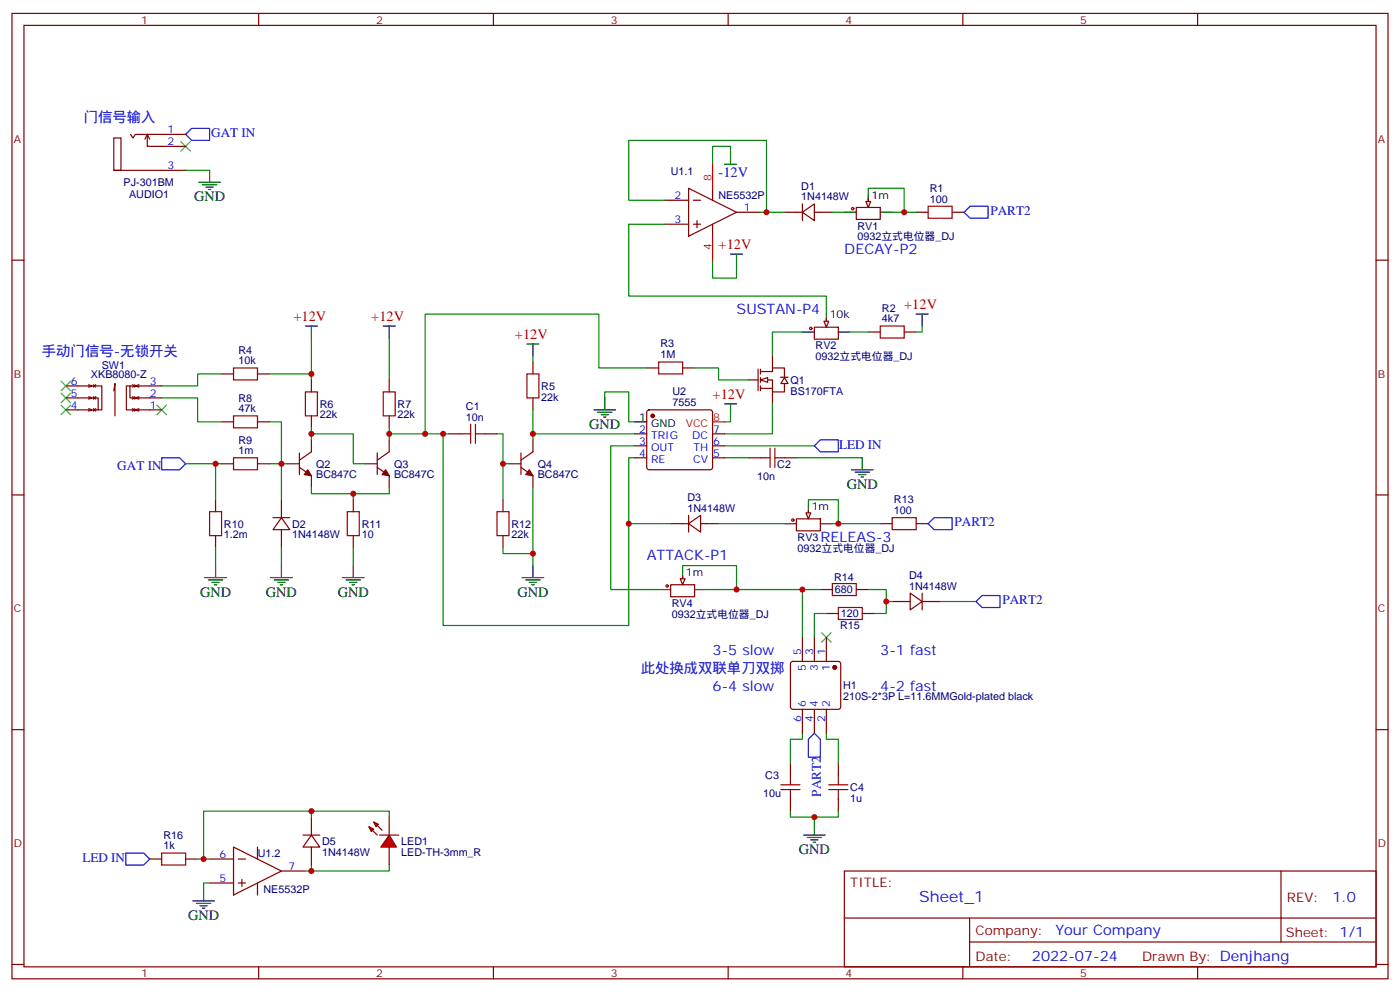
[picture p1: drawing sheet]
<svg xmlns="http://www.w3.org/2000/svg" width="412mm" height="292mm" viewBox="0 0 412 292" stroke-linecap="round" stroke-linejoin="round" font-family="sans-serif">
<g fill="none" stroke="#870000" stroke-width=".35">
<path d="M3.5 4h405.4v284.3h-405.4zM7.1 7.5h398.2v277.3h-398.2zM76.2 4v3.5M145.3 4v3.5M214.5 4v3.5M283.6 4v3.5M352.8 4v3.5M195.8 59h7M202.8 55.5l14.2 7-14.2 7.1zM204.3 59h2.1M209.9 55.5v3.5M3.5 76.6h3.6"/>
<path d="M195.8 66h7M204.3 66h2.1M205.3 65v2.1M209.9 66v3.6M217 62.5h7M405.3 76.6h3.6M220.5 111.9h2.8M223.3 108.7v6.4M224 111.9h3.5v3.5h3.6v-2.4M224 109.4h3.5v-1h3.6v2.8M224 108.7v1.4M224 111.2v1.4"/>
<path d="M224 113.7v1.4M224 114.4h3.5M227.5 104.8v3.6M227.5 115.4v3.6M229.9 111.1h2.3M231.1 111.2l1 1.8h-2.1zM3.5 145.8h3.6M405.3 145.8h3.6M3.5 214.9h3.6M405.3 214.9h3.6M248.7 256.5h156.6v28.3h-156.6zM377.3 256.6v20.8"/>
<path d="M248.7 270.4h156.5M285.6 277.4h119.6M285.6 270.4v14.1M3.5 284.1h3.6M76.2 284.8v3.5M145.3 284.8v3.5M214.5 284.8v3.5M283.6 284.8v3.5M352.8 284.8v3.5M405.3 284.1h3.6"/>
</g>
<path d="M215.2 44.9v-1.8h-5.3v5.3M209.9 76.6v5.3h7.1v-3.5" fill="none" stroke="#008700" stroke-width=".35"/>
<path d="M213.4 48.4h3.6M215.2 44.9v3.5M215.2 74.9h3.5M217 74.9v3.5" fill="none" stroke="#000" stroke-width=".35"/>
<path d="M209.9 48.4v7.1M209.9 69.6v7" fill="none" stroke="#f00" stroke-width=".35"/>
<path d="M224 111.9l2.1-.7v1.4z" fill="#fff" stroke="#870000" stroke-width=".35"/>
<path d="M54.7 50.2h7M213.4 131.3h26.5" fill="none" stroke="#008700" stroke-width=".35"/>
<g fill="none" stroke="#a10000" stroke-width=".35">
<path d="M135.8 127.8h2.8M138.6 125v5.6M140.1 125v5.6M140.1 127.8h2.8M224 134.8h2.8M226.8 132v5.7M228.2 132v5.7M228.2 134.8h2.9M230 231.1h5.7M230 232.6h5.7M232.8 228.3v2.8M232.8 232.6v2.8"/>
<path d="M244.1 231.1h5.7M244.1 232.6h5.7M246.9 228.3v2.8M246.9 232.6v2.8"/>
</g>
<g fill="none" stroke="#870000" stroke-width=".35">
<path d="M38.5 39.6l.7 1 .7-1h14.8M43.4 39.6v3.5h11.3M33.5 40.6h2.1v9.6h-2.1zM33.5 50.2h21.2M42.7 41l.7-1.4 .7 1.4M132.3 127.8h3.5M142.9 127.8h3.5M220.5 134.8h3.5M231.1 134.8h3.5M197.6 172.2h7v3.6h-7zM201.1 169.8v1.7M232.8 224.8v3.5"/>
<path d="M232.8 235.4v3.5M246.9 224.8v3.5M246.9 235.4v3.5"/>
</g>
<path d="M54.7 39.6l1.7-1.8h5.3v3.5h-5.3z" fill="none" stroke="#00f" stroke-width=".35"/>
<path d="M53.3 41.7l2.8 2.8M56.1 41.7l-2.8 2.8" fill="none" stroke="#3c3" stroke-width=".35"/>
<path d="M58.6 53.7h6.3M59.6 54.4h4.3M60.7 55.1h2.1M61.4 55.8h.7M61.7 50.2v3.5M194 173.6h3.6M201.1 168.3v3.6M204.6 173.6h3.5" fill="none" stroke="#000" stroke-width=".35"/>
<path d="M200.4 170.5h1.4l-.7 1.7z" fill="#f0f0f0" stroke="#870000" stroke-width=".35"/>
<circle cx="196.5" cy="172.6" r=".35" fill="none" stroke="#a10000" stroke-width=".35"/>
<path d="M231.1 154.2h3.5M238.1 148.9v3.6M241.7 154.2h3.5" fill="none" stroke="#000" stroke-width=".35"/>
<path d="M234.6 152.8h7.1v3.6h-7.1zM238.1 150.4v1.7" fill="none" stroke="#870000" stroke-width=".35"/>
<path d="M237.4 151.1h1.4l-.7 1.7z" fill="#f0f0f0" stroke="#870000" stroke-width=".35"/>
<circle cx="233.5" cy="153.2" r=".35" fill="none" stroke="#a10000" stroke-width=".35"/>
<path d="M236.4 97.8h3.5M243.4 92.5v3.5M246.9 97.8h3.6" fill="none" stroke="#000" stroke-width=".35"/>
<path d="M239.9 96.4h7v3.5h-7zM243.4 93.9v1.8" fill="none" stroke="#870000" stroke-width=".35"/>
<path d="M242.7 94.6h1.4l-.7 1.8z" fill="#f0f0f0" stroke="#870000" stroke-width=".35"/>
<circle cx="238.8" cy="96.7" r=".35" fill="none" stroke="#a10000" stroke-width=".35"/>
<path d="M255.8 57.2v3.5M248.7 62.5h3.5M259.3 62.5h3.5" fill="none" stroke="#000" stroke-width=".35"/>
<path d="M255.8 58.6v1.8M252.2 61.1h7.1v3.5h-7.1z" fill="none" stroke="#870000" stroke-width=".35"/>
<path d="M255.1 59.3h1.4l-.7 1.8z" fill="#f0f0f0" stroke="#870000" stroke-width=".35"/>
<g fill="none" stroke="#a10000" stroke-width=".35">
<path d="M273.4 60.7h7.1v3.6h-7.1zM259.3 96h7v3.6h-7zM68.8 108.4h7v3.5h-7zM90 115.4h3.5v7.1h-3.5zM112.9 115.4h3.5v7.1h-3.5zM155.2 110.1h3.5v7.1h-3.5zM194 106.6h7.1v3.5h-7.1zM68.8 122.5h7v3.5h-7zM68.8 134.8h7v3.6h-7zM61.7 150.7h3.6v7.1h-3.6zM102.3 150.7h3.5v7.1h-3.5zM146.4 150.7h3.5v7.1h-3.5z"/>
<path d="M262.8 152.5h7.1v3.5h-7.1zM245.2 171.9h7v3.5h-7zM246.9 178.9h7.1v3.6h-7.1zM47.6 251.2h7.1v3.6h-7.1z"/>
<circle cx="251.2" cy="61.5" r=".35"/>
</g>
<g fill="none" stroke="#870000" stroke-width=".35">
<path d="M231.1 62.5h5.3M236.4 62.5l3.5-2.5v5zM236.4 60v5M239.9 62.5h5.3M269.9 62.5h3.5M280.5 62.5h3.5M255.8 97.8h3.5M266.3 97.8h3.6M65.3 110.1h3.5M75.8 110.1h3.6M91.7 111.9v3.5M114.7 111.9v3.5"/>
<path d="M157 106.6v3.5M157 117.2v3.5M190.5 108.4h3.5M201.1 108.4h3.5M65.3 124.2h3.5M65.3 136.6h3.5M75.8 124.2h3.6M75.8 136.6h3.6M84.7 136.6h3.5M88.2 137.7l3.5 2.4v3.6M88.2 133.4v6.4M91.7 122.5v3.5"/>
<path d="M91.7 129.5v3.6l-3.5 2.4M107.6 136.6h3.5M111.1 137.7l3.6 2.4v3.6M111.1 133.4v6.4M114.7 122.5v3.5M114.7 129.5v3.6l-3.6 2.4M149.9 136.6h3.6M153.5 137.7l3.5 2.4v3.6M153.5 133.4v6.4M157 129.5v3.6l-3.5 2.4M187 127.8h3.5M187 131.3h3.5"/>
<path d="M187 134.8h3.5M190.7 120.9l.5-.2h18l.5 .2 .2 .5v16.3l-.2 .5-.5 .2h-18l-.5-.3-.2-.4v-16.3zM209.9 127.8h3.5M209.9 131.3h3.5M209.9 134.8h3.5M63.5 147.2v3.5M63.5 157.8v3.5M80.4 152.5h5M82.9 152.5l2.5 3.5h-5zM82.9 147.2v5.3M82.9 156v5.3M104.1 147.2v3.5"/>
<path d="M104.1 157.8v3.5M148.2 147.2v3.5M148.2 157.8v3.5M197.6 154.2h5.2M202.8 154.2l3.6-2.4v4.9zM202.8 151.8v4.9M206.4 154.2h5.3M259.3 154.2h3.5M269.9 154.2h3.5M241.7 173.6h3.5M252.2 173.6h3.6M262.8 177.2h5.3"/>
<path d="M268.1 174.7l3.5 2.5-3.5 2.4zM271.6 177.2h5.3M271.6 174.7v4.9M243.4 180.7h3.5M254 180.7h3.5M44.1 253h3.5M54.7 253h3.5M61.7 253h7.1M68.8 249.5l14.1 7-14.1 7.1zM70.2 253h2.1M71.3 259v2.1M75.8 249.5v3.5"/>
<path d="M82.9 256.5h7.1M89.3 246h4.9M91.7 246l2.5 3.5h-4.9zM91.7 240.7v5.3M91.7 249.5v5.3M61.7 260.1h7.1M70.2 260.1h2.1M75.8 260.1v3.5"/>
</g>
<g fill="#870000" stroke="#870000" stroke-width=".35">
<path d="M155.9 138.4l1.1 1.7-2.1-.3z"/>
<path d="M113.6 138.4l1.1 1.7-2.2-.3z"/>
<path d="M90.7 138.4l1 1.7-2.1-.3z"/>
<circle cx="192.3" cy="122.5" r=".53"/>
</g>
<path d="M284 62.5l1.8-1.8h5.2v3.6h-5.2zM47.6 134.8h5.3l1.8 1.8-1.8 1.8h-5.3zM239.9 131.3l1.8-1.8h5.2v3.6h-5.2zM273.4 154.2l1.8-1.7h5.3v3.5h-5.3zM287.5 177.2l1.8-1.8h5.3v3.5h-5.3zM239.9 216l1.8 1.7v5.3h-3.6v-5.3z" fill="none" stroke="#00f" stroke-width=".35"/>
<path d="M242 186.3l2.8 2.9M244.8 186.3l-2.8 2.9" fill="none" stroke="#3c3" stroke-width=".35"/>
<g fill="none" stroke="#008700" stroke-width=".35">
<path d="M195.8 59h-10.6v-17.7h40.6v21.2h5.3M255.8 57.2v-1.7h10.5v7M195.8 66h-10.6v21.2h58.2v5.3M224 62.5h1.8M245.2 62.5h3.5M262.8 62.5h7.1M91.7 99.6v12.3M114.7 99.6v12.3M236.4 97.8h-8.9v7M250.5 97.8h5.3M271.6 96v1.8h-1.7M79.4 110.1h12.3"/>
<path d="M157 104.8v1.8M178.2 117.2v-1.8h7v8.8h1.8M190.5 108.4h-14.1v-15.9h-51.2v35.3M204.6 108.4h7.1v3.5h8.8M227.5 119v8.8h-14.1M54.7 136.6h8.8M65.3 136.6h-1.8v10.6M79.4 124.2h3.5v12.4h1.8M79.4 136.6h3.5v10.6M91.7 127.8h12.4v8.8h3.5M91.7 126v3.5M114.7 126v3.5"/>
<path d="M114.7 127.8h17.6M130.5 127.8v56.4h54.7v-30M146.4 127.8h1.8v8.8h1.7M148.2 136.6v10.6M157 120.7v8.8M157 127.8h30M187 134.8h-1.8v19.4h12.4M187 131.3h-7.1v42.3h14.1M213.4 134.8h7.1M215.2 122.5v1.7h-1.8M234.6 134.8h19.4M91.7 143.7v1.7h23v-1.7"/>
<path d="M104.1 145.4v1.8M157 143.7v19.4M211.7 154.2h19.4M238.1 148.9v-1.7h8.8v7h-1.7M246.9 154.2h12.4M63.5 161.3v5.3M82.9 161.3v5.3M104.1 161.3v5.3M148.2 161.3v1.8h8.8v3.5M201.1 168.3v-1.7h15.9v7h-8.9M217 173.6h19.4M241.7 173.6h-5.3v14.1"/>
<path d="M255.8 173.6h5.3v7.1h-3.6M261.1 177.2h1.7M276.9 177.2h10.6M243.4 180.7h-3.5v7M236.4 216v1.7h-3.6v7.1M243.4 216v1.7h3.5v7.1M232.8 238.9v1.8h14.1v-1.8M239.9 240.7v1.7"/>
</g>
<g fill="none" stroke="#000" stroke-width=".35">
<path d="M90 96h3.5M91.7 96v3.6M112.9 96h3.5M114.7 96v3.6M269.9 92.5h3.5M271.6 92.5v3.5M155.2 101.3h3.5M157 101.3v3.5M178.2 117.2v3.5M213.4 119h3.6M215.2 119v3.5M175 120.7h6.3"/>
<path d="M176 121.4h4.3M177.1 122.1h2.1M177.8 122.8h.7M187 124.2h3.5M250.8 138.4h6.4M251.9 139.1h4.2M252.9 139.8h2.2M254 134.8v3.6M253.6 140.5h.8M60.3 170.1h6.4M61.4 170.8h4.2M62.4 171.5h2.2"/>
<path d="M63.1 172.2h.8M63.5 166.6v3.5M79.7 170.1h6.4M80.8 170.8h4.2M81.8 171.5h2.2M82.5 172.2h.8M82.9 166.6v3.5M100.9 170.1h6.3M102 170.8h4.2M103 171.5h2.1M103.7 172.2h.7M104.1 166.6v3.5"/>
<path d="M153.8 170.1h6.4M154.9 170.8h4.2M155.9 171.5h2.1M156.6 172.2h.7M157 166.6v3.5M236.7 246h6.4M237.8 246.7h4.2M238.8 247.4h2.1M239.5 248.1h.7M239.9 242.4v3.6"/>
</g>
<path d="M209.9 124.2h3.5" fill="none" stroke="#f00" stroke-width=".35"/>
<g fill="#f00" stroke="#870000" stroke-width=".35">
<path d="M114.7 246l2.1 3.5h-4.6z"/>
<path d="M111.8 246h5.7z"/>
</g>
<g fill="#870000" stroke="#870000" stroke-width=".35">
<path d="M109.7 244.5l1.4 1.5z"/>
<path d="M111.1 243.1l1.4 1.4z"/>
</g>
<g fill="#f00" stroke="#870000" stroke-width=".35">
<path d="M108.7 243.5l1.4 .7-.7 .7z"/>
<path d="M110.1 242.1l1.4 .7-.7 .7z"/>
</g>
<g fill="none" stroke="#870000" stroke-width=".35">
<path d="M19.4 113.7h7.8l-1.1 .3M19.4 117.2h7.8l-1.1 .3M26.1 113.3l1.1 .4M26.1 116.8l1.1 .4M27.5 113.3v.7M27.5 116.8v.7M27.5 117.2l.7 .3M27.5 113.7l.7 .3M28.2 116.8l-.7 .4h1.4v3.5h-1.4M28.2 113.3l-.7 .4h2.5v7h-1.1M33.5 115.1l.4-2.1v9.5M38.3 113.7h-1.1v7h2.5l-.7 .4"/>
<path d="M39 116.8l.7 .4M39 113.3l.7 .4M39.7 113.7h-1.4v3.5h1.4l-.7 .3M39.7 113.3v.7M39.7 116.8v.7M39.7 113.7l-.7 .3M40.9 113.3l-1 .4M40.9 116.8l-1 .4M47.6 113.7h-7.7l1 .3M47.6 117.2h-7.7l1 .3M19.4 120.7h7.8l-1.1 .4M26.1 120.4l1.1 .3"/>
<path d="M27.5 120.4v.7M27.5 120.7l.7 .4M28.2 120.4l-.7 .3M39 120.4l.7 .3M39.7 120.4v.7M40.9 120.4l-1 .3M47.6 120.7h-7.7l1 .4M233.1 195l.4-.2h13.4l.5 .2 .2 .5v12.7l-.2 .5-.5 .2h-13.4l-.5-.2-.2-.5v-12.7zM236.4 187.7v7.1M239.9 187.7v7.1M243.4 187.7v7.1M236.4 208.9v7.1"/>
<path d="M239.9 208.9v7.1M243.4 208.9v7.1M114.7 240.7v5.3M114.7 249.5v5.3"/>
</g>
<path d="M37 251.2h5.3l1.8 1.8-1.8 1.8h-5.3z" fill="none" stroke="#00f" stroke-width=".35"/>
<path d="M47.6 117.2h10.6v7h7.1M65.3 110.1h-7.1v3.6h-10.6M91.7 238.9h23v1.8M58.2 253h3.5M91.7 254.8v1.7h-1.7M91.7 240.7v-1.8h-31.7v14.1M114.7 254.8v1.7h-23M61.7 260.1h-1.7v1.7" fill="none" stroke="#008700" stroke-width=".35"/>
<path d="M56.8 265.4h6.3M57.9 266.1h4.2M58.9 266.8h2.1M59.6 267.5h.7M60 261.8v3.6" fill="none" stroke="#000" stroke-width=".35"/>
<circle cx="245.9" cy="196.6" r=".53" fill="#870000" stroke="#870000" stroke-width=".35"/>
<path d="M18 112.3l2.8 2.8M18 115.8l2.8 2.8M18 119.3l2.8 2.8M20.8 112.3l-2.8 2.8M20.8 115.8l-2.8 2.8M20.8 119.3l-2.8 2.8M46.2 119.3l2.8 2.8M49 119.3l-2.8 2.8" fill="none" stroke="#3c3" stroke-width=".35"/>
<g fill="#c00">
<circle cx="261.1" cy="177.2" r=".88"/>
<circle cx="225.8" cy="62.5" r=".88"/>
<circle cx="266.3" cy="62.5" r=".88"/>
<circle cx="125.2" cy="127.8" r=".88"/>
<circle cx="63.5" cy="136.6" r=".88"/>
<circle cx="157" cy="163.1" r=".88"/>
<circle cx="91.7" cy="110.1" r=".88"/>
<circle cx="217" cy="173.6" r=".88"/>
<circle cx="236.4" cy="173.6" r=".88"/>
<circle cx="157" cy="127.8" r=".88"/>
<circle cx="114.7" cy="127.8" r=".88"/>
<circle cx="91.7" cy="127.8" r=".88"/>
<circle cx="82.9" cy="136.6" r=".88"/>
<circle cx="104.1" cy="145.4" r=".88"/>
<circle cx="148.2" cy="136.6" r=".88"/>
<circle cx="185.2" cy="154.2" r=".88"/>
<circle cx="130.5" cy="127.8" r=".88"/>
<circle cx="239.9" cy="240.7" r=".88"/>
<circle cx="246.9" cy="154.2" r=".88"/>
<circle cx="91.7" cy="256.5" r=".88"/>
<circle cx="60" cy="253" r=".88"/>
<circle cx="91.7" cy="238.9" r=".88"/>
</g>
<text font-size="4.6" fill="#00f" x="270.8" y="265.6">Sheet_1</text>
<g font-size="4.2" fill="#00f">
<text x="24.7" y="36.1">门信号输入</text>
<text x="211.7" y="52.2">-12V</text>
<text x="248.7" y="74.9">DECAY-P2</text>
<text x="217" y="92.5">SUSTAN-P4</text>
<text x="12.3" y="104.8">手动门信号-无锁开关</text>
<text x="241.7" y="159.5">RELEAS-3</text>
<text x="190.5" y="164.8">ATTACK-P1</text>
<text x="209.9" y="193">3-5 slow</text>
<text x="259.3" y="193">3-1 fast</text>
<text x="188.7" y="198.3">此处换成双联单刀双掷</text>
<text x="209.9" y="203.6">6-4 slow</text>
<text x="259.3" y="203.6">4-2 fast</text>
<text x="392.5" y="265.8">1.0</text>
<text x="310.9" y="275.4">Your Company</text>
<text x="304" y="283.2">2022-07-24</text>
</g>
<g font-size="4.2">
<text x="57.1" y="59.3">GND</text>
<text x="173.6" y="126.4">GND</text>
<text x="249.4" y="144">GND</text>
<text x="58.9" y="175.8">GND</text>
<text x="78.3" y="175.8">GND</text>
<text x="99.5" y="175.8">GND</text>
<text x="152.4" y="175.8">GND</text>
<text x="235.3" y="251.6">GND</text>
<text x="55.4" y="271">GND</text>
</g>
<g font-size="4.2" fill="#f00">
<text x="211.7" y="73.4">+12V</text>
<text x="86.4" y="94.6">+12V</text>
<text x="109.4" y="94.6">+12V</text>
<text x="266.3" y="91">+12V</text>
<text x="151.7" y="99.9">+12V</text>
<text x="209.9" y="117.5">+12V</text>
</g>
<g font-size="3.9" fill="#00f">
<text x="62.2" y="40.3">GAT IN</text>
<text x="291.8" y="63.2">PART2</text>
<text x="247.1" y="132.2">LED IN</text>
<text x="34.6" y="138.4">GAT IN</text>
<text x="281.2" y="155">PART2</text>
<text x="295.3" y="177.9">PART2</text>
<text x="241.8" y="234.7" transform="rotate(-90 241.8 234.7)">PART2</text>
<text x="24.3" y="253.9">LED IN</text>
</g>
<g font-size="3.9" fill="#800">
<text x="250.5" y="261.1">TITLE:</text>
<text x="379.1" y="265.8">REV:</text>
<text x="287.4" y="275.3">Company:</text>
<text x="378.7" y="275.9">Sheet: 1/1</text>
<text x="287.4" y="283">Date:</text>
<text x="336.4" y="283.1">Drawn By: Denjhang</text>
</g>
<g font-size="3.2" fill="#800">
<text x="41.6" y="6.9">1</text>
<text x="110.8" y="6.9">2</text>
<text x="179.9" y="6.9">3</text>
<text x="249.1" y="6.9">4</text>
<text x="318.2" y="6.9">5</text>
<text x="4.1" y="42.1">A</text>
<text x="405.9" y="42.1">A</text>
<text x="4.1" y="111.2">B</text>
<text x="405.9" y="111.2">B</text>
<text x="4.1" y="180.3">C</text>
<text x="405.9" y="180.3">C</text>
<text x="4.1" y="249.5">D</text>
<text x="405.9" y="249.5">D</text>
<text x="41.6" y="287.8">1</text>
<text x="110.8" y="287.8">2</text>
<text x="179.9" y="287.8">3</text>
<text x="249.1" y="287.8">4</text>
<text x="318.2" y="287.8">5</text>
</g>
<g font-size="3.2" fill="#00f">
<text x="49.4" y="39.2">1</text>
<text x="49.4" y="42.8">2</text>
<text x="49.4" y="49.8">3</text>
<text x="198.7" y="58.6">2</text>
<text x="198.7" y="65.7">3</text>
<text x="219.1" y="62.2">1</text>
<text x="20.9" y="113.3">6</text>
<text x="44.1" y="113.3">3</text>
<text x="20.9" y="116.8">5</text>
<text x="44.1" y="116.8">2</text>
<text x="20.9" y="120.4">4</text>
<text x="44.1" y="120.4">1</text>
<text x="188.3" y="127.4">2</text>
<text x="188.3" y="131">3</text>
<text x="191.8" y="129.2">TRIG</text>
<text x="203.9" y="129.2">DC</text>
<text x="210.1" y="131">6</text>
<text x="210.1" y="127.4">7</text>
<text x="188.3" y="134.5">4</text>
<text x="191.8" y="132.7">OUT</text>
<text x="191.8" y="136.2">RE</text>
<text x="204.2" y="136.2">CV</text>
<text x="204.3" y="132.7">TH</text>
<text x="210.1" y="134.5">5</text>
<text x="236" y="193" transform="rotate(-90 236 193)">5</text>
<text x="237.4" y="197.5" transform="rotate(-90 237.4 197.5)">5</text>
<text x="239.5" y="193" transform="rotate(-90 239.5 193)">3</text>
<text x="240.9" y="197.5" transform="rotate(-90 240.9 197.5)">3</text>
<text x="243.1" y="193" transform="rotate(-90 243.1 193)">1</text>
<text x="244.5" y="197.5" transform="rotate(-90 244.5 197.5)">1</text>
<text x="237.4" y="208.2" transform="rotate(-90 237.4 208.2)">6</text>
<text x="240.9" y="208.2" transform="rotate(-90 240.9 208.2)">4</text>
<text x="244.5" y="208.2" transform="rotate(-90 244.5 208.2)">2</text>
<text x="236" y="212.7" transform="rotate(-90 236 212.7)">6</text>
<text x="239.5" y="212.7" transform="rotate(-90 239.5 212.7)">4</text>
<text x="243.1" y="212.7" transform="rotate(-90 243.1 212.7)">2</text>
<text x="64.7" y="252.7">6</text>
<text x="85" y="256.2">7</text>
<text x="64.7" y="259.7">5</text>
</g>
<g font-size="3.2" fill="#000080">
<text x="197.6" y="51.5">U1.1</text>
<text x="36.4" y="54.9">PJ-301BM</text>
<text x="38" y="58.4">AUDIO1</text>
<text x="211.6" y="58.5">NE5532P</text>
<text x="236" y="59">1N4148W</text>
<text x="236" y="55.9">D1</text>
<text x="273.9" y="59.7">100</text>
<text x="273.9" y="56.5">R1</text>
<text x="252.6" y="70.8">0932立式电位器_DJ</text>
<text x="252.6" y="67.6">RV1</text>
<text x="259.8" y="95">4k7</text>
<text x="259.8" y="91.8">R2</text>
<text x="70.2" y="107.3">10k</text>
<text x="70.2" y="104.2">R4</text>
<text x="194.5" y="105.6">1M</text>
<text x="194.5" y="102.3">R3</text>
<text x="240.2" y="106">0932立式电位器_DJ</text>
<text x="240.2" y="102.9">RV2</text>
<text x="26.8" y="111.3">XKB8080-Z</text>
<text x="30" y="108.7">SW1</text>
<text x="232.9" y="113">Q1</text>
<text x="70.2" y="118.3">R8</text>
<text x="159.5" y="118">22k</text>
<text x="159.5" y="114.8">R5</text>
<text x="198.1" y="119.7">7555</text>
<text x="198.1" y="116.5">U2</text>
<text x="232.9" y="116.2">BS170FTA</text>
<text x="70.2" y="121.4">47k</text>
<text x="94.2" y="123.2">22k</text>
<text x="94.2" y="120.1">R6</text>
<text x="117.1" y="123.2">22k</text>
<text x="117.1" y="120.1">R7</text>
<text x="137.2" y="123.9">10n</text>
<text x="137.2" y="120.7">C1</text>
<text x="70.2" y="130.7">R9</text>
<text x="70.2" y="133.8">1m</text>
<text x="93.1" y="137.7">Q2</text>
<text x="116.1" y="137.7">Q3</text>
<text x="158.4" y="137.7">Q4</text>
<text x="229" y="137.7">C2</text>
<text x="93.1" y="140.9">BC847C</text>
<text x="116.1" y="140.9">BC847C</text>
<text x="158.4" y="140.9">BC847C</text>
<text x="223" y="141.2">10n</text>
<text x="202.5" y="147.6">D3</text>
<text x="263.3" y="148.2">R13</text>
<text x="66" y="155.4">R10</text>
<text x="86.1" y="155.4">D2</text>
<text x="106.5" y="155.4">R11</text>
<text x="150.6" y="155.4">R12</text>
<text x="202.5" y="150.7">1N4148W</text>
<text x="263.3" y="151.4">100</text>
<text x="66" y="158.5">1.2m</text>
<text x="86.1" y="158.5">1N4148W</text>
<text x="106.5" y="158.5">10</text>
<text x="150.6" y="158.5">22k</text>
<text x="235" y="159.4">RV3</text>
<text x="235" y="162.5">0932立式电位器_DJ</text>
<text x="245.7" y="171.2">R14</text>
<text x="267.8" y="173.6">1N4148W</text>
<text x="267.8" y="170.5">D4</text>
<text x="197.9" y="178.8">RV4</text>
<text x="246" y="174.8">680</text>
<text x="197.9" y="181.9">0932立式电位器_DJ</text>
<text x="247.5" y="185.3">R15</text>
<text x="247.7" y="181.8">120</text>
<text x="248.4" y="203">H1</text>
<text x="248.4" y="206.2">210S-2*3P L=11.6MMGold-plated black</text>
<text x="225.4" y="229.5">C3</text>
<text x="250.5" y="233">C4</text>
<text x="224.8" y="234.8">10u</text>
<text x="250.5" y="236.1">1u</text>
<text x="48.1" y="250.2">1k</text>
<text x="48.1" y="247.1">R16</text>
<text x="94.9" y="248.9">D5</text>
<text x="118.2" y="248.9">LED1</text>
<text x="75.9" y="252.4">U1.2</text>
<text x="94.9" y="252">1N4148W</text>
<text x="118.2" y="252">LED-TH-3mm_R</text>
<text x="77.6" y="263">NE5532P</text>
</g>
<g font-size="3.2" fill="#f00">
<text x="209.5" y="53.3" transform="rotate(-90 209.5 53.3)">8</text>
<text x="209.5" y="73.7" transform="rotate(-90 209.5 73.7)">4</text>
<text x="202" y="125.7">VCC</text>
<text x="210.1" y="123.9">8</text>
</g>
<g font-size="3.2">
<text x="256.7" y="58.5">1m</text>
<text x="244.4" y="93.8">10k</text>
<text x="188.3" y="123.9">1</text>
<text x="191.8" y="125.7">GND</text>
<text x="239.1" y="150.2">1m</text>
<text x="202.1" y="169.6">1m</text>
</g>
</svg>
